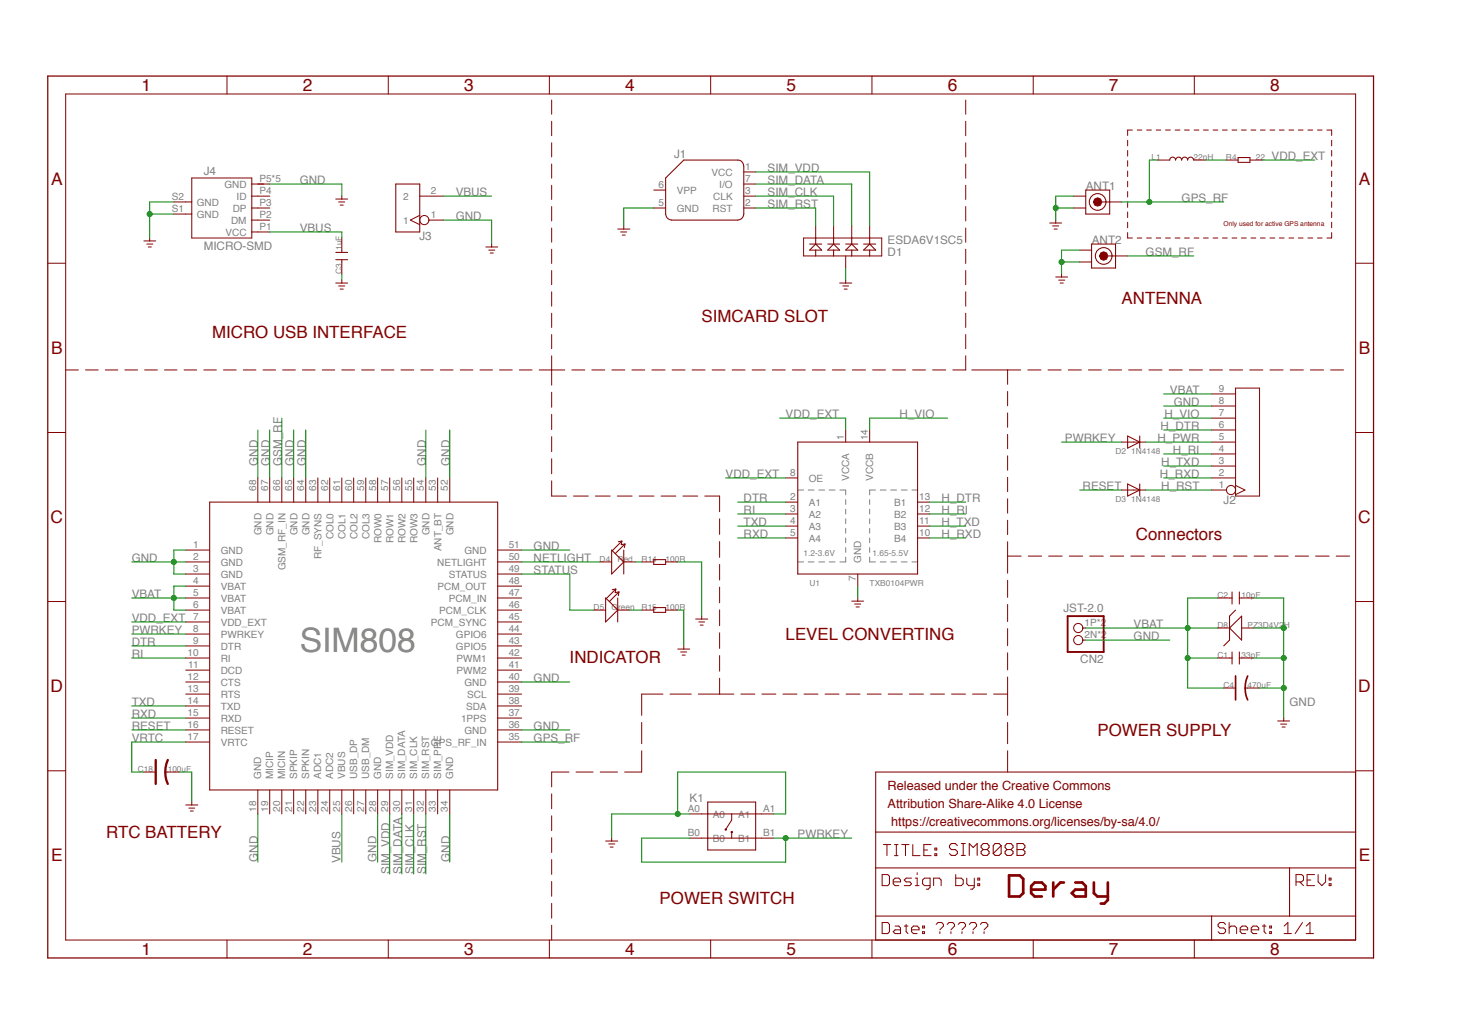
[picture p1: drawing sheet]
<svg xmlns="http://www.w3.org/2000/svg" width="297mm" height="210mm" viewBox="0 0 297 210" stroke-linecap="round" stroke-linejoin="round" font-family="sans-serif">
<g fill="none" stroke="#808080" stroke-width=".2">
<path d="M162.1 99.5h1.1M164.2 99.5h1.2M166.3 99.5h1.2M168.5 99.5h1.1M170.6 99.5h1.2v1M177.9 99.5h-1.2v1M178.8 99.5h1.2M180.9 99.5h1.2M183.1 99.5h1.2M185.3 99.5h1.1M162.1 114.1h1.1M164.2 114.1h1.2"/>
<path d="M166.3 114.1h1.2M168.5 114.1h1.1M171.8 113.2v.9h-1.2M171.8 101.5v.9M171.8 103.4v1M171.8 105.4v.9M171.8 107.3v1M171.8 109.3v.9M171.8 111.2v1M176.7 113.2v.9h1.2M176.7 101.5v.9M176.7 103.4v1"/>
<path d="M176.7 105.4v.9M176.7 107.3v1M176.7 109.3v.9M176.7 111.2v1M178.8 114.1h1.2M180.9 114.1h1.2M183.1 114.1h1.2M185.3 114.1h1.1"/>
</g>
<path d="M205 177.8h2.1l.8 .7v2.9l-.8 .7h-2.1zM214 179.2v2.9M216.1 179.2h-.7l-1.4 1.5M218.5 179.2h1.3l.8 .8v2.1h-2.1l-.8-.7 .8-.7h2.1M222.2 179.2v2.2l.7 .7h2.2M225.1 179.2v3.6l-.8 .7h-.7M209.5 180.7h2.9v-.7l-.8-.8h-1.4l-.7 .8v1.4l.7 .7h1.4" fill="none" stroke="#820000" stroke-width=".55"/>
<g fill="none" stroke="#820000" stroke-width=".2">
<path d="M112.1 20.3v2.9M112.1 24.6v3M112.1 29v2.9M112.1 33.3v2.9M112.1 37.6v2.9M132.8 38.6h2.4M151.1 34.9h2.4M151.1 39.8h2.4M151.1 37.4h2.4M196.2 20.3v2.9M196.2 24.6v3M196.2 29v2.9"/>
<path d="M196.2 33.3v2.9M196.2 37.6v2.9M229.1 28.5v1.1M229.1 30.6v1.1M229.1 32.6v1.2M229.1 34.8v1.1M229.1 36.8v1.1M229.1 38.9v1.1M230 26.4h-.9v1.1M231 26.4h1M232.9 26.4h1M234.9 26.4h.9"/>
<path d="M236.8 26.4h1M238.7 26.4h1M240.6 26.4h1M242.6 26.4h1M244.5 26.4h1M246.4 26.4h1M248.3 26.4h1M250.3 26.4h1M252.2 26.4h1M254.1 26.4h1M256 26.4h1M258 26.4h1"/>
<path d="M259.9 26.4h1M261.8 26.4h1M263.7 26.4h1M265.7 26.4h1M267.6 26.4h1M269.5 26.4h1v1.1M270.5 28.5v1.1M270.5 30.6v1.1M270.5 32.6v1.2M270.5 34.8v1.1M270.5 36.8v1.1M270.5 38.9v1.1"/>
<path d="M68.2 57.5h2.4M68.8 58.1h1.2M69.1 58.7h.6M69.4 48.3v3M69.4 52.7v3M69.4 56.9v.6M112.1 41.9v3M112.1 46.3v2.9M112.1 50.6v2.9M112.1 54.9v2.9M112.1 59.3v2.9M125.5 46.5h2.4"/>
<path d="M126.1 47.1h1.2M126.4 47.7h.6M126.7 45.9v.6M132.8 42.2h2.4M151.1 42.2h2.4M170.6 57.5h2.4M171.2 58.1h1.2M171.5 58.7h.6M171.8 56.9v.6M196.2 41.9v3M196.2 46.3v2.9M196.2 50.6v2.9"/>
<path d="M196.2 54.9v2.9M196.2 59.3v2.9M229.1 47.2v1.1h.9M229.1 41v1.1M229.1 43v1.2M229.1 45.1v1.2M231 48.3h1M232.9 48.3h1M234.9 48.3h.9M236.8 48.3h1M238.7 48.3h1M240.6 48.3h1"/>
<path d="M242.6 48.3h1M244.5 48.3h1M246.4 48.3h1M248.3 48.3h1M250.3 48.3h1M252.2 48.3h1M254.1 48.3h1M256 48.3h1M258 48.3h1M259.9 48.3h1M261.8 48.3h1M263.7 48.3h1"/>
<path d="M265.7 48.3h1M267.6 48.3h1M270.5 41v1.1M270.5 43v1.2M270.5 45.1v1.2M270.5 47.2v1.1h-1M13.3 75.1h2.6M17.4 75.1h2.5M21.4 75.1h2.5M25.4 75.1h2.6M29.4 75.1h2.6M33.4 75.1h2.6"/>
<path d="M37.4 75.1h2.6M41.4 75.1h2.6M45.4 75.1h2.6M49.4 75.1h2.6M53.4 75.1h2.6M57.4 75.1h2.6M61.4 75.1h2.6M65.5 75.1h2.5M69.4 75.1h2.6M73.5 75.1h2.5M77.5 75.1h2.5M81.5 75.1h2.5"/>
<path d="M85.5 75.1h2.5M89.5 75.1h2.5M93.5 75.1h2.6M97.5 75.1h2.5M101.5 75.1h2.6M105.5 75.1h2.6M109.5 75.1h5.2M112.1 63.6v2.9M112.1 67.9v2.9M112.1 72.3v5.9M112.1 79.7v3M116.2 75.1h2.6"/>
<path d="M120.2 75.1h2.7M124.3 75.1h2.6M128.4 75.1h2.6M132.4 75.1h2.7M136.5 75.1h2.7M140.6 75.1h2.6M144.7 75.1h2.6M148.7 75.1h2.7M152.8 75.1h2.7M156.9 75.1h2.6M161 75.1h2.6M165 75.1h2.7"/>
<path d="M169.1 75.1h2.6M173.2 75.1h2.6M177.3 75.1h2.6M181.3 75.1h2.6M185.4 75.1h2.6M189.5 75.1h2.6M196.2 72.3v2.8h-2.6M196.2 63.6v2.9M196.2 67.9v2.9M197.4 75.1h10M204.7 75.1v3M204.7 79.5v2.9"/>
<path d="M208.8 75.1h2.7M212.9 75.1h2.7M217 75.1h2.7M221.1 75.1h2.6M225.2 75.1h2.6M229.3 75.1h2.7M233.4 75.1h2.7M237.5 75.1h2.7M241.6 75.1h2.7M245.7 75.1h2.6M249.8 75.1h2.6M253.9 75.1h2.7"/>
<path d="M258 75.1h2.7M262.1 75.1h2.7M266.2 75.1h2.7M270.3 75.1h2.6M52.4 97.1v4.9M54.8 97.1v4.9M57.2 97.1v4.9M59.7 97.1v4.9M62.1 97.1v4.9M64.6 97.1v4.9M67 97.1v4.9M69.4 97.1v4.9"/>
<path d="M71.9 97.1v4.9M74.3 97.1v4.9M76.7 97.1v4.9M79.2 97.1v4.9M81.6 97.1v4.9M84 97.1v4.9M86.5 97.1v4.9M88.9 97.1v4.9M91.4 97.1v4.9M112.1 84.2v3M112.1 88.7v3M112.1 93.2v3"/>
<path d="M112.1 97.7v3h3M204.7 83.9v2.9M204.7 88.2v2.9M204.7 92.6v2.9M204.7 96.9v3M37.7 111.7h4.9M37.7 114.1h4.9M37.7 116.6h4.9M37.7 119h4.9M101.1 111.7h4.9M101.1 114.1h4.9M101.1 116.6h4.9"/>
<path d="M101.1 119h4.9M116.5 100.7h3M121 100.7h3M125.4 100.7h3M129.8 100.7h3.1M134.3 100.7h3M138.7 100.7h3M143.2 100.7h3v3.2M146.2 105.4v3.1M146.2 110v3.2M146.2 114.6v3.2M146.2 119.2v3.2"/>
<path d="M204.7 101.3v2.9M204.7 105.7v2.9M204.7 110v6.4M204.7 117.9v3.4M204.7 112.9h2.7M208.9 112.9h2.7M213 112.9h2.8M217.2 112.9h2.7M221.4 112.9h2.7M225.6 112.9h2.7M229.7 112.9h2.8M233.9 112.9h2.7"/>
<path d="M238.1 112.9h2.7M242.2 112.9h2.8M246.4 112.9h2.7M250.6 112.9h2.7M254.8 112.9h2.7M258.9 112.9h2.8M263.1 112.9h2.7M267.3 112.9h2.7M271.5 112.9h2.7M37.7 121.5h4.9M37.7 123.9h4.9M37.7 126.3h4.9"/>
<path d="M37.7 128.8h4.9M37.7 131.2h4.9M37.7 133.6h4.9M37.7 136.1h4.9M37.7 138.5h4.9M101.1 121.5h4.9M101.1 123.9h4.9M101.1 126.3h4.9M101.1 128.8h4.9M101.1 131.2h4.9M101.1 133.6h4.9M101.1 136.1h4.9"/>
<path d="M101.1 138.5h4.9M146.2 123.9v3.2M146.2 128.5v3.2M146.2 133.1v3.2M146.2 137.7v3.3M204.7 122.8v3.4M204.7 127.7v3.4M204.7 132.6v3.5M204.7 137.5v7.8M247.4 121.5h2.9M247.4 133.6h2.9M251.8 121.5h2.9"/>
<path d="M251.8 133.6h2.9M37.7 141h4.9M37.7 143.4h4.9M37.7 145.8h4.9M37.7 148.2h4.9M37.7 150.7h4.9M101.1 141h4.9M101.1 143.4h4.9M101.1 145.8h4.9M101.1 148.2h4.9M101.1 150.7h4.9M115.6 156.8h-3.5v3"/>
<path d="M117 156.8h3.5M121.9 156.8h3.5M130.4 146.7v4.3M130.4 152.5v4.3h-3.5M134.7 141h-4.3v4.3M136.1 141h4.3M141.9 141h7.2M150.5 141h2.8M154.8 141h2.8M159.1 141h2.8M163.3 141h2.9M167.6 141h2.8"/>
<path d="M171.9 141h2.8M176.2 141h2.8M180.4 141h2.9M184.8 141h2.8M189 141h2.9M193.3 141h2.8M197.6 141h2.8M201.9 141h2.8M204.7 146.7v4.3M204.7 152.5v4.3M259.6 146.4h2.4M260.1 147.1h1.3"/>
<path d="M260.4 147.7h.7M260.8 145.8v.6M52.4 160.4v4.9M54.8 160.4v4.9M57.2 160.4v4.9M59.7 160.4v4.9M62.1 160.4v4.9M64.6 160.4v4.9M67 160.4v4.9M69.4 160.4v4.9M71.9 160.4v4.9M74.3 160.4v4.9"/>
<path d="M76.7 160.4v4.9M79.2 160.4v4.9M81.6 160.4v4.9M84 160.4v4.9M86.5 160.4v4.9M88.9 160.4v4.9M91.4 160.4v4.9M112.1 161.2v3M112.1 165.7v3M112.1 170.1v3M112.1 174.6v3M112.1 179v3"/>
<path d="M140.1 165.3h17.1M140.1 170.2h17.1M148.6 165.3v1.2l-1.2 2M148.6 169v1.2M112.1 183.5v3M112.1 187.9v3"/>
</g>
<path d="M135.2 36.1l3.7-3.6h11a1.19 1.19 0 0 1 1.2 1.2v9.8a1.27 1.27 0 0 1-1.2 1.2h-13.4a1.27 1.27 0 0 1-1.3-1.2zM68.2 52.7h2.4M68.2 51.3h2.4M42.6 102h58.5v58.4h-58.5zM250.3 120.2v2.5M250.3 132.4v2.5M251.8 120.2v2.5M251.8 132.4v2.5M143.8 162.9h9.7v9.7h-9.7z" fill="none" stroke="#820000" stroke-width=".21"/>
<circle cx="147.4" cy="168.5" r=".13" fill="#820000"/>
<circle cx="147.4" cy="168.5" r=".13" fill="none" stroke="#820000" stroke-width=".2"/>
<circle cx="148.6" cy="169" r=".13" fill="#820000"/>
<g fill="none" stroke="#820000" stroke-width=".2">
<path d="M218.1 39.8h2.5M218.1 42.2h2.5M225.4 41h2.4M123 170.8h2.5M123.7 171.4h1.2M124 172h.6M124.3 170.2v.6"/>
<circle cx="148.6" cy="169" r=".13"/>
</g>
<g fill="none" stroke="#820000" stroke-width=".21">
<path d="M225.4 38.6h-4.8v4.9h4.8v-2.5"/>
<circle cx="223" cy="41" r="1.69"/>
</g>
<circle cx="223" cy="41" r=".86" fill="#820000"/>
<g fill="none" stroke="#820000" stroke-width=".2">
<path d="M213.2 45.3h2.5M213.8 45.9h1.3M214.1 46.5h.7M214.5 44.7v.6M219.3 50.8h2.5M219.3 53.2h2.5M223 41h2.4M226.6 52h2.5M130.4 114.1h2.4M135.2 114.1h2.5M130.4 123.9h2.4M135.2 123.9h2.5"/>
<path d="M137.7 131.8h2.4M138.3 132.4h1.2M138.6 133.1h.6M138.9 131.2v.6M141.3 125.7h2.5M142 126.3h1.1M142.3 127h.5M142.5 125.1v.6M29.2 156.8h2.4M33.5 156.8h3M37.7 163.5h2.5M38.4 164.1h1.1"/>
<path d="M38.7 164.7h.6M39 162.9v.6"/>
<circle cx="223" cy="41" r=".86"/>
</g>
<g fill="none" stroke="#820000" stroke-width=".21">
<path d="M225.4 38.6v2.4M226.6 49.6h-4.8v4.8h4.8v-2.4M132.8 113.7h2.4v.9h-2.4zM132.8 123.4h2.4v1h-2.4z"/>
<circle cx="224.2" cy="52" r="1.69"/>
</g>
<path d="M31.6 154.3v4.9M34.1 154.3a6.1 6.1 0 0 0 0 4.9" fill="none" stroke="#820000" stroke-width=".47"/>
<circle cx="224.2" cy="52" r=".86" fill="#820000"/>
<g fill="none" stroke="#820000" stroke-width=".2">
<path d="M13.3 19.1h262.1v171.8h-262.1zM46.1 15.4v3.7M78.9 15.4v3.7M111.6 15.4v3.7M144.4 15.4v3.7M177.1 15.4v3.7M209.9 15.4v3.7M242.6 15.4v3.7M39 36.1h12.1v12.2h-12.1zM51.1 39.8h3.7M51.1 37.4h3.7M69.4 39.8v.6"/>
<path d="M85.3 39.8h4.8M235.2 32.5h2.4M242.5 32.5h2.4M249.1 32.5h2.4M253.9 32.5h2.5M9.7 53.5h3.6M29.2 48.9h2.4M29.8 49.6h1.2M30.1 50.2h.6M30.4 48.3v.6M35.3 41h3.7M35.3 43.5h3.7"/>
<path d="M51.1 44.7h3.7M51.1 47.1h3.7M51.1 42.2h3.7M68.2 40.4h2.4M68.8 41h1.2M69.1 41.7h.6M85.3 43.7l-1.9 1 1.9 .9M87.2 44.7h2.9M98.7 50.2h2.4M99.3 50.8h1.2M99.6 51.4h.6M99.9 49.6v.6"/>
<path d="M163.2 48.3h15.9v3.7h-15.9zM165.7 45.9v2.4M169.3 45.9v2.4M171.8 52v2.4M173 45.9v2.4M176.7 45.9v2.4M214.5 56.3h2.4M215.1 56.9h1.2M215.4 57.5h.6M215.7 55.7v.6M224.2 52h2.4M275.4 53.5h3.6"/>
<path d="M251 78.8h4.9v21.9h-4.9zM9.7 87.8h3.6M159.6 97.1h2.5M171.8 87.3v2.5M176.7 87.3v2.5M227.8 99.5h4.9M227.8 89.8h4.9M246.1 99.5h3M246.1 97.1h4.9M246.1 94.7h4.9M246.1 92.2h4.9M246.1 89.8h4.9"/>
<path d="M246.1 87.3h4.9M246.1 84.9h4.9M246.1 82.5h4.9M246.1 80h4.9M251 98.6l1.9 .9-1.9 1M275.4 87.8h3.6M121.8 114.1h2.5M126.7 114.1h2.4M159.6 102h2.5M159.6 104.4h2.5M159.6 106.8h2.5M159.6 109.3h2.5"/>
<path d="M174.3 116.6v2.4M186.4 102h2.5M186.4 104.4h2.5M186.4 106.8h2.5M186.4 109.3h2.5M9.7 122.2h3.6M120.6 123.9h2.4M125.5 123.9h2.4M173 122.1h2.4M173.6 122.7h1.2M173.9 123.3h.7M174.3 121.5v.6"/>
<path d="M220 127.5h.6M220 130h.6M247.4 127.5h2.4M248.6 139.7h2.4M252.2 127.5h2.5M252.8 139.7h3.1M275.4 122.2h3.6M9.7 156.5h3.6M275.4 156.5h3.6M179.2 177.6h1.2l.3 .4v1.5l-.3 .4h-1.2zM179.5 171.5h1.4M180.2 171.5v2.3"/>
<path d="M181.5 179.1h1.4v-.4l-.3-.4h-.8l-.3 .4v.8l.3 .4h.8M181.7 171.5h.7M181.7 173.8h.7M182.1 171.5v2.3M183.2 171.5h1.5M183.9 171.5v2.3M185.2 178.3h-1.1l-.4 .4 .4 .4h.7l.4 .4-.4 .4h-1.1M185.4 171.5v2.3h1.5M185.9 179.9h.8M185.9 178.3h.4v1.6M186.3 177.2v.4M187.7 172.6h.7"/>
<path d="M188.9 179.9h-1.1l-.4-.4v-.8l.4-.4h1.1v1.9l-.3 .4h-.4M189.2 171.5h-1.5v2.3h1.5M189.7 179.9v-1.6h1.1l.4 .4v1.2M189.9 173.4h.4v.4h-.4zM189.9 172.3h.4v.3h-.4zM194.2 177.6v2.3h1.1l.4-.4v-.8l-.4-.4h-1.1M196.4 178.3v1.2l.4 .4h1.1M197.9 178.3v1.9l-.4 .4h-.3M198.6 179.5h.4v.4h-.4zM198.6 178.3h.4v.4h-.4zM263.3 179.1h1.1l.4-.4v-.7l-.4-.4h-1.1v2.3M264 179.1l.8 .8"/>
<path d="M265.5 178.7h.8M267 177.6h-1.5v2.3h1.5M267.8 177.6v1.5l.7 .8 .8-.8v-1.5M270 179.5h.4v.4h-.4zM270 178.3h.4v.4h-.4zM46.1 190.9v3.7M78.9 190.9v3.7M111.6 190.9v3.7M144.4 190.9v3.7M177.1 190.9v3.7M179.2 187.4h1.2l.3 .3v1.5l-.3 .4h-1.2zM181.8 188.1h.8l.3 .4v1.1h-1.1l-.3-.4 .3-.4h1.1"/>
<path d="M183.7 188.1h.8M184.1 187.7v1.5l.4 .4M185.2 188.8h1.5v-.3l-.4-.4h-.7l-.4 .4v.7l.4 .4h.7M187.4 189.2h.4v.4h-.4zM187.4 188.1h.4v.4h-.4zM190.2 187.7l.4-.3h.7l.4 .3v.4l-.8 .7M190.9 189.2v.4M192.4 187.7l.4-.3h.8l.3 .3v.4l-.7 .7M193.2 189.2v.4M194.7 187.7l.3-.3h.8l.3 .3v.4l-.7 .7M195.4 189.2v.4M196.9 187.7l.4-.3h.7l.4 .3v.4l-.7 .7"/>
<path d="M197.7 189.2v.4M199.1 187.7l.4-.3h.8l.4 .3v.4l-.8 .7M199.9 189.2v.4M209.9 190.9v3.7M242.6 190.9v3.7M249 187.7l-.4-.3h-.8l-.4 .3v.4l.4 .4h.8l.4 .3v.4l-.4 .4h-.8l-.4-.4M249.7 188.5l.4-.4h.7l.4 .4v1.1M249.7 187.4v2.2M251.9 188.8h1.6v-.3l-.4-.4h-.8l-.4 .4v.7l.4 .4h.8M254.2 188.8h1.5v-.3l-.4-.4h-.7l-.4 .4v.7l.4 .4h.7M256.4 188.1h.8M256.8 187.7v1.5l.4 .4"/>
<path d="M257.9 189.2h.4v.4h-.4zM257.9 188.1h.4v.4h-.4zM260.9 189.6h1.5M260.9 188.1l.7-.7v2.2M264.6 187.4l-1.5 2.2M265.4 189.6h1.4M265.4 188.1l.7-.7v2.2"/>
<circle cx="86.2" cy="44.7" r=".93"/>
<circle cx="224.2" cy="52" r=".86"/>
<circle cx="250.1" cy="99.5" r=".93"/>
<circle cx="219" cy="127.5" r=".93"/>
<circle cx="219" cy="130" r=".93"/>
</g>
<g fill="none" stroke="#820000" stroke-width=".21">
<path d="M80.4 37.4h4.9v9.7h-4.9zM237.6 32.5a.59 .59 0 0 1 .6-.6 .59 .59 0 0 1 .6 .6 .61 .61 0 0 1 .6-.6 .61 .61 0 0 1 .6 .6 .61 .61 0 0 1 .7-.6 .61 .61 0 0 1 .6 .6 .61 .61 0 0 1 .6-.6 .61 .61 0 0 1 .6 .6M251.5 32h2.4v1h-2.4zM164.5 49.6h2.4M165.7 49.6l1.2 1.2h-2.4zM165.7 48.3v1.3M165.7 50.8v1.2M168.2 49.6h2.4M169.3 49.6l1.3 1.2h-2.4zM169.3 48.3v1.3M169.3 50.8v1.2M171.8 49.6h2.5"/>
<path d="M171.8 50.8l1.2-1.2 1.3 1.2zM173 48.3v1.3M173 50.8v1.2M175.4 49.6h2.5M175.4 50.8l1.3-1.2 1.2 1.2zM176.7 48.3v1.3M176.7 50.8v1.2M226.6 49.6v2.4M162.1 89.8h24.3v26.8h-24.3zM229.1 98.3l2.4 1.2-2.4 1.2zM229.1 88.6l2.4 1.2-2.4 1.2zM231.5 88.6v2.4"/>
<path d="M231.5 98.3v2.4M124.3 111.7l2.4 2.4-2.4 2.5zM125.1 119.6l-1.9 2M125.1 119.6l-.7 .2M125.1 119.6l-.1 .8 .7-.2M126.3 109.9l-1.9 1.9M126.3 109.9l-.7 .1M126.3 109.9l-.1 .7 .8-.1M126.7 111.7v4.9M127 110.5l-2 1.9M127 110.5l-.2 .7M123.2 121.6l-.2-.1v4.8l2.5-2.4-1.7-1.7"/>
<path d="M123.2 121.6l.6 .6M125.5 121.5v4.8M125.7 120.2l-1.9 2M125.7 120.2l-.1 .8M249.8 127.5l2.4-2.4v4.9zM251 123.9l-1.2 1.2v4.9l-1.2 1.2M177.9 156.8h97.5v34.1h-97.5zM177.9 176.3h97.5M177.9 169h97.5M194.5 171.7l-.4-.4h-.8l-.4 .4v.4l.4 .4h.8l.4 .4v.5l-.4 .3h-.8l-.4-.3M195.3 171.3h.8M195.3 173.7h.8"/>
<path d="M195.7 171.3v2.4M196.9 173.7v-2.4l.8 .8 .8-.8v2.4M199.7 172.5l-.4-.4v-.4l.4-.4h.8l.4 .4v.4l-.4 .4M199.7 172.5h.8M199.7 172.5l-.4 .4v.5l.4 .3h.8l.4-.3v-.5l-.4-.4M203.4 171.7l-.4-.4h-.8l-.4 .4v1.7M203.4 171.7v1.7l-.4 .3h-.8l-.4-.3M203.4 171.7l-1.6 1.7M204.6 172.5l-.4-.4v-.4l.4-.4h.8l.4 .4v.4l-.4 .4M204.6 172.5h.8M204.6 172.5l-.4 .4v.5l.4 .3h.8l.4-.3v-.5l-.4-.4M206.6 171.3h1.2l.4 .4v.4l-.4 .4 .4 .4v.5l-.4 .3h-1.2z"/>
<path d="M206.6 172.5h1.2M262 176.3v9.8M177.9 186.1h97.5M246.1 186.1v4.8"/>
</g>
<path d="M251 137.3v4.9M253.5 137.3a6.1 6.1 0 0 0 0 4.9" fill="none" stroke="#820000" stroke-width=".34"/>
<path d="M216.9 125.1h7.3v7.3h-7.3z" fill="none" stroke="#820000" stroke-width=".38"/>
<path d="M9.7 15.4h269.3v179.2h-269.3z" fill="none" stroke="#820000" stroke-width=".25"/>
<path d="M220.6 127.5h20.7M241.3 133.6h6.1M247.4 121.5h-6.1v18.2h7.3" fill="none" stroke="#008100" stroke-width=".2"/>
<circle cx="241.3" cy="133.6" r=".51" fill="#008100"/>
<circle cx="241.3" cy="133.6" r=".51" fill="none" stroke="#008100" stroke-width=".2"/>
<circle cx="241.3" cy="127.5" r=".51" fill="#008100"/>
<g fill="none" stroke="#008100" stroke-width=".2">
<path d="M35.3 119h2.4M26.8 121.5h10.9M35.3 121.5v2.4h2.4M241.3 127.5h6.1"/>
<circle cx="241.3" cy="127.5" r=".51"/>
</g>
<circle cx="35.3" cy="121.4" r=".51" fill="#008100"/>
<g fill="none" stroke="#008100" stroke-width=".2">
<path d="M236.4 80h9.7M35.3 119v2.5M220.6 130h17M254.7 133.6h6.1M254.7 121.5h6.1v24.3M255.9 139.7h4.9"/>
<circle cx="35.3" cy="121.5" r=".51"/>
</g>
<circle cx="260.8" cy="133.6" r=".51" fill="#008100"/>
<circle cx="260.8" cy="133.6" r=".51" fill="none" stroke="#008100" stroke-width=".2"/>
<circle cx="260.8" cy="139.7" r=".51" fill="#008100"/>
<g fill="none" stroke="#008100" stroke-width=".2">
<path d="M254.7 127.5h6.1"/>
<circle cx="260.8" cy="139.7" r=".51"/>
</g>
<circle cx="260.8" cy="127.5" r=".51" fill="#008100"/>
<g fill="none" stroke="#008100" stroke-width=".2">
<path d="M54.8 37.4h14.6v2.4M69.4 55.7v1.2M35.3 114.1h2.4M37.7 111.7h-2.4v4.9h2.4M76.7 165.3v9.8"/>
<circle cx="260.8" cy="127.5" r=".51"/>
</g>
<circle cx="35.3" cy="114.1" r=".51" fill="#008100"/>
<g fill="none" stroke="#008100" stroke-width=".2">
<path d="M26.8 114.1h8.5M137.7 165.3v-8.5h21.9v8.5h-2.4M140.1 165.3h-15.8v4.9"/>
<circle cx="35.3" cy="114.1" r=".51"/>
</g>
<circle cx="137.7" cy="165.3" r=".51" fill="#008100"/>
<g fill="none" stroke="#008100" stroke-width=".2">
<path d="M218.1 39.8h-3.6v4.9M214.5 42.2h3.6"/>
<circle cx="137.7" cy="165.3" r=".51"/>
</g>
<circle cx="214.5" cy="42.2" r=".51" fill="#008100"/>
<g fill="none" stroke="#008100" stroke-width=".2">
<path d="M219.3 53.2h-3.6v2.5M36.5 156.8h2.5v6.1"/>
<circle cx="214.5" cy="42.2" r=".51"/>
</g>
<circle cx="215.6" cy="53.2" r=".51" fill="#008100"/>
<g fill="none" stroke="#008100" stroke-width=".2">
<path d="M30.4 43.5h4.9M35.3 41h-4.9v7.3M90.1 44.7h9.8v4.9M132.8 42.2h-6.1v3.7M171.8 54.4v2.5M219.3 50.8h-3.6v2.4M52.4 87.3v9.8M54.8 87.3v9.8M59.7 87.3v9.8M62.1 87.3v9.8M86.5 87.3v9.8M91.4 87.3v9.8"/>
<path d="M236.4 82.5h9.7M106 111.7h9.7M137.7 114.1h4.8v11M106 138.5h9.7M137.7 123.9h1.2v7.3M106 148.2h9.7M52.4 165.3v9.8M91.4 165.3v9.8"/>
<circle cx="215.7" cy="53.2" r=".51"/>
</g>
<circle cx="30.4" cy="43.5" r=".51" fill="#008100"/>
<g fill="none" stroke="#008100" stroke-width=".2">
<path d="M90.1 39.8h9.8M153.5 39.8h15.8v6.1M153.5 34.9h23.2v11M153.5 37.4h19.5v8.5M54.8 47.1h14.6v1.2M153.5 42.2h12.2v3.7M174.3 119v2.5M26.8 128.8h10.9M69.4 165.3v9.8M79.2 165.3v12.2M81.6 165.3v12.2M84 165.3v12.2"/>
<path d="M86.5 165.3v12.2M140.1 170.2h-9.7v4.9h29.2v-4.9M157.2 170.2h15.8"/>
<circle cx="30.4" cy="43.5" r=".51"/>
</g>
<circle cx="159.6" cy="170.2" r=".51" fill="#008100"/>
<g fill="none" stroke="#008100" stroke-width=".2">
<path d="M235.2 32.5h-1.7v8.5M227.8 41h20.8M215.7 89.8h12.1M106 150.7h9.7"/>
<circle cx="159.6" cy="170.2" r=".51"/>
</g>
<circle cx="233.5" cy="41" r=".51" fill="#008100"/>
<g fill="none" stroke="#008100" stroke-width=".2">
<path d="M244.9 32.5h4.2M256.4 32.5h10.7M229.1 52h13.4M57.2 84.9v12.2M147.4 97.1h12.2M158.4 84.9h13.4v2.4M192.5 84.9h-15.8v2.4M219.3 99.5h8.5M232.7 99.5h13.4M232.7 89.8h13.4M236.4 84.9h9.7M236.4 97.1h9.7"/>
<path d="M236.4 94.7h9.7M236.4 87.3h9.7M236.4 92.2h9.7M106 114.1h15.8M106 116.6h9.7v7.3h4.9M129.1 114.1h1.3M149.9 106.8h9.7M149.9 109.3h9.7M149.9 104.4h9.7M149.9 102h9.7M188.9 106.8h7.3M188.9 109.3h7.3"/>
<path d="M188.9 104.4h7.3M188.9 102h7.3M26.8 126.3h10.9M26.8 133.6h10.9M26.8 131.2h10.9M127.9 123.9h2.5M26.8 143.4h10.9M26.8 145.8h10.9M26.8 148.2h10.9M37.7 150.7h-10.9v6.1h2.4"/>
<circle cx="233.5" cy="41" r=".51"/>
</g>
<text font-size="6.9" fill="#808080" x="60.9" y="132.4">SIM808</text>
<g font-size="3.5" fill="#820000">
<text x="28.8" y="18.5">1</text>
<text x="61.5" y="18.5">2</text>
<text x="94.3" y="18.5">3</text>
<text x="127" y="18.5">4</text>
<text x="159.8" y="18.5">5</text>
<text x="192.5" y="18.5">6</text>
<text x="225.3" y="18.5">7</text>
<text x="258" y="18.5">8</text>
<text x="10.4" y="37.5">A</text>
<text x="276.1" y="37.5">A</text>
<text x="10.4" y="71.9">B</text>
<text x="276.1" y="71.9">B</text>
<text x="10.3" y="106.2">C</text>
<text x="275.9" y="106.2">C</text>
<text x="10.3" y="140.6">D</text>
<text x="275.9" y="140.6">D</text>
<text x="10.4" y="175">E</text>
<text x="276.1" y="175">E</text>
<text x="28.8" y="194">1</text>
<text x="61.5" y="194">2</text>
<text x="94.3" y="194">3</text>
<text x="127" y="194">4</text>
<text x="159.8" y="194">5</text>
<text x="192.5" y="194">6</text>
<text x="225.3" y="194">7</text>
<text x="258" y="194">8</text>
</g>
<g font-size="3.4" fill="#820000">
<text x="142.5" y="65.4">SIMCARD SLOT</text>
<text x="227.8" y="61.7">ANTENNA</text>
<text x="43.1" y="68.6">MICRO USB INTERFACE</text>
<text x="230.8" y="109.8">Connectors</text>
<text x="159.6" y="130">LEVEL CONVERTING</text>
<text x="115.7" y="134.6">INDICATOR</text>
<text x="223" y="149.5">POWER SUPPLY</text>
<text x="21.6" y="170.2">RTC BATTERY</text>
<text x="134" y="183.6">POWER SWITCH</text>
</g>
<g font-size="2.6" fill="#820000">
<text x="180.3" y="160.4">Released under the Creative Commons</text>
<text x="180.3" y="164.1">Attribution Share-Alike 4.0 License</text>
<text x="181" y="167.8">https://creativecommons.org/licenses/by-sa/4.0/</text>
</g>
<g font-size="2.4" fill="#808080">
<text x="41.4" y="35.5">J4</text>
<text x="136.9" y="32">J1</text>
<text x="155.9" y="34.9">SIM_VDD</text>
<text x="258.3" y="32.5">VDD_EXT</text>
<text x="60.9" y="37.4">GND</text>
<text x="92.6" y="39.8">VBUS</text>
<text x="155.9" y="37.4">SIM_DATA</text>
<text x="155.9" y="39.8">SIM_CLK</text>
<text x="220.6" y="38.6">ANT1</text>
<text x="240" y="41">GPS_RF</text>
<text x="60.9" y="47.1">VBUS</text>
<text x="92.6" y="44.7">GND</text>
<text x="155.9" y="42.2">SIM_RST</text>
<text x="41.4" y="50.8">MICRO-SMD</text>
<text x="85.2" y="48.8">J3</text>
<text x="180.3" y="49.6">ESDA6V1SC5</text>
<text x="180.3" y="52">D1</text>
<text x="221.8" y="49.6">ANT2</text>
<text x="232.7" y="52">GSM_RF</text>
<text x="237.7" y="80">VBAT</text>
<text x="238.4" y="82.5">GND</text>
<text x="159.6" y="84.9">VDD_EXT</text>
<text x="182.8" y="84.9">H_VIO</text>
<text x="216.3" y="89.8">PWRKEY</text>
<text x="235.1" y="89.8">H_PWR</text>
<text x="235.8" y="87.3">H_DTR</text>
<text x="236.6" y="84.9">H_VIO</text>
<text x="52.4" y="94.6" transform="rotate(-90 52.4 94.6)">GND</text>
<text x="54.8" y="94.6" transform="rotate(-90 54.8 94.6)">GND</text>
<text x="57.2" y="94.6" transform="rotate(-90 57.2 94.6)">GSM_RF</text>
<text x="59.7" y="94.6" transform="rotate(-90 59.7 94.6)">GND</text>
<text x="62.1" y="94.6" transform="rotate(-90 62.1 94.6)">GND</text>
<text x="86.5" y="94.6" transform="rotate(-90 86.5 94.6)">GND</text>
<text x="91.4" y="94.6" transform="rotate(-90 91.4 94.6)">GND</text>
<text x="235.9" y="94.6">H_TXD</text>
<text x="238.3" y="92.2">H_RI</text>
<text x="147.4" y="97.1">VDD_EXT</text>
<text x="151.1" y="101.9">DTR</text>
<text x="191.3" y="101.9">H_DTR</text>
<text x="219.9" y="99.5">RESET</text>
<text x="235.6" y="97.1">H_RXD</text>
<text x="235.9" y="99.5">H_RST</text>
<text x="151.1" y="106.8">TXD</text>
<text x="151.1" y="104.4">RI</text>
<text x="191.3" y="106.8">H_TXD</text>
<text x="191.3" y="104.4">H_RI</text>
<text x="248.6" y="102.4">J2</text>
<text x="108.4" y="111.7">GND</text>
<text x="151.1" y="109.3">RXD</text>
<text x="191.3" y="109.3">H_RXD</text>
<text x="26.8" y="114.1">GND</text>
<text x="108.4" y="114.1">NETLIGHT</text>
<text x="108.4" y="116.6">STATUS</text>
<text x="26.8" y="121.4">VBAT</text>
<text x="216" y="124.4">JST-2.0</text>
<text x="26.8" y="131.2">DTR</text>
<text x="26.8" y="128.8">PWRKEY</text>
<text x="26.8" y="126.3">VDD_EXT</text>
<text x="230.3" y="127.5">VBAT</text>
<text x="230.3" y="130">GND</text>
<text x="26.8" y="133.6">RI</text>
<text x="219.5" y="134.7">CN2</text>
<text x="26.8" y="143.4">TXD</text>
<text x="108.4" y="138.5">GND</text>
<text x="262" y="143.4">GND</text>
<text x="26.8" y="145.8">RXD</text>
<text x="26.8" y="148.3">RESET</text>
<text x="108.4" y="148.3">GND</text>
<text x="26.8" y="150.7">VRTC</text>
<text x="108.4" y="150.7">GPS_RF</text>
<text x="140.1" y="162.9">K1</text>
<text x="162" y="170.2">PWRKEY</text>
<text x="52.4" y="175.1" transform="rotate(-90 52.4 175.1)">GND</text>
<text x="69.2" y="175.3" transform="rotate(-90 69.2 175.3)">VBUS</text>
<text x="76.5" y="175.1" transform="rotate(-90 76.5 175.1)">GND</text>
<text x="79.2" y="177.5" transform="rotate(-90 79.2 177.5)">SIM_VDD</text>
<text x="81.6" y="177.5" transform="rotate(-90 81.6 177.5)">SIM_DATA</text>
<text x="84" y="177.5" transform="rotate(-90 84 177.5)">SIM_CLK</text>
<text x="86.5" y="177.5" transform="rotate(-90 86.5 177.5)">SIM_RST</text>
<text x="91.4" y="175.1" transform="rotate(-90 91.4 175.1)">GND</text>
</g>
<g font-size="2" fill="#808080">
<text x="144.6" y="35.7">VCC</text>
<text x="151.4" y="34.6">1</text>
<text x="34.9" y="40.7">S2</text>
<text x="40" y="41.8">GND</text>
<text x="45.6" y="38.1">GND</text>
<text x="48.1" y="40.6">ID</text>
<text x="52.7" y="41.9">P3</text>
<text x="52.7" y="39.5">P4</text>
<text x="52.7" y="37">P5*5</text>
<text x="81.9" y="40.6">2</text>
<text x="87.5" y="39.5">2</text>
<text x="133.7" y="41.9">5</text>
<text x="133.7" y="38.2">6</text>
<text x="137.5" y="39.3">VPP</text>
<text x="144.9" y="40.6">CLK</text>
<text x="146.1" y="38.1">I/O</text>
<text x="151.4" y="41.9">2</text>
<text x="151.4" y="39.5">3</text>
<text x="151.4" y="37">7</text>
<text x="34.9" y="43.1">S1</text>
<text x="40" y="44.2">GND</text>
<text x="45.8" y="47.9">VCC</text>
<text x="46.9" y="45.4">DM</text>
<text x="47.3" y="43">DP</text>
<text x="52.7" y="46.8">P1</text>
<text x="52.7" y="44.3">P2</text>
<text x="81.9" y="45.4">1</text>
<text x="87.5" y="44.3">1</text>
<text x="137.5" y="43">GND</text>
<text x="144.8" y="43">RST</text>
<text x="247.6" y="82.1">8</text>
<text x="247.6" y="79.7">9</text>
<text x="171.4" y="89.4" transform="rotate(-90 171.4 89.4)">1</text>
<text x="176.3" y="89.4" transform="rotate(-90 176.3 89.4)">14</text>
<text x="247.6" y="89.4">5</text>
<text x="247.6" y="87">6</text>
<text x="247.6" y="84.5">7</text>
<text x="247.6" y="94.3">3</text>
<text x="247.6" y="91.9">4</text>
<text x="52" y="99.7" transform="rotate(-90 52 99.7)">68</text>
<text x="54.4" y="99.7" transform="rotate(-90 54.4 99.7)">67</text>
<text x="56.9" y="99.7" transform="rotate(-90 56.9 99.7)">66</text>
<text x="59.3" y="99.7" transform="rotate(-90 59.3 99.7)">65</text>
<text x="61.8" y="99.7" transform="rotate(-90 61.8 99.7)">64</text>
<text x="64.2" y="99.7" transform="rotate(-90 64.2 99.7)">63</text>
<text x="66.6" y="99.7" transform="rotate(-90 66.6 99.7)">62</text>
<text x="69.1" y="99.7" transform="rotate(-90 69.1 99.7)">61</text>
<text x="71.5" y="99.7" transform="rotate(-90 71.5 99.7)">60</text>
<text x="73.9" y="99.7" transform="rotate(-90 73.9 99.7)">59</text>
<text x="76.4" y="99.7" transform="rotate(-90 76.4 99.7)">58</text>
<text x="78.8" y="99.7" transform="rotate(-90 78.8 99.7)">57</text>
<text x="81.3" y="99.7" transform="rotate(-90 81.3 99.7)">56</text>
<text x="83.7" y="99.7" transform="rotate(-90 83.7 99.7)">55</text>
<text x="86.1" y="99.7" transform="rotate(-90 86.1 99.7)">54</text>
<text x="88.6" y="99.7" transform="rotate(-90 88.6 99.7)">53</text>
<text x="91" y="99.7" transform="rotate(-90 91 99.7)">52</text>
<text x="160.6" y="101.6">2</text>
<text x="160.6" y="96.7">8</text>
<text x="164.3" y="97.8">OE</text>
<text x="172.5" y="97.6" transform="rotate(-90 172.5 97.6)">VCCA</text>
<text x="177.4" y="97.6" transform="rotate(-90 177.4 97.6)">VCCB</text>
<text x="186.8" y="101.6">13</text>
<text x="247.6" y="99.2">1</text>
<text x="247.6" y="96.7">2</text>
<text x="160.6" y="104">3</text>
<text x="160.6" y="106.5">4</text>
<text x="164.3" y="102.7">A1</text>
<text x="164.3" y="105.1">A2</text>
<text x="164.3" y="107.6">A3</text>
<text x="181.7" y="102.7">B1</text>
<text x="181.7" y="105.1">B2</text>
<text x="181.7" y="107.6">B3</text>
<text x="186.8" y="104">12</text>
<text x="186.8" y="106.5">11</text>
<text x="39.2" y="111.4">1</text>
<text x="39.2" y="113.8">2</text>
<text x="44.8" y="112.4">GND</text>
<text x="53.1" y="108.7" transform="rotate(-90 53.1 108.7)">GND</text>
<text x="55.5" y="108.7" transform="rotate(-90 55.5 108.7)">GND</text>
<text x="60.4" y="108.7" transform="rotate(-90 60.4 108.7)">GND</text>
<text x="62.9" y="108.7" transform="rotate(-90 62.9 108.7)">GND</text>
<text x="65.3" y="113.5" transform="rotate(-90 65.3 113.5)">RF_SYNS</text>
<text x="67.7" y="109.5" transform="rotate(-90 67.7 109.5)">COL0</text>
<text x="70.2" y="109.5" transform="rotate(-90 70.2 109.5)">COL1</text>
<text x="72.6" y="109.5" transform="rotate(-90 72.6 109.5)">COL2</text>
<text x="75" y="109.5" transform="rotate(-90 75 109.5)">COL3</text>
<text x="77.5" y="110.3" transform="rotate(-90 77.5 110.3)">ROW0</text>
<text x="79.9" y="110.3" transform="rotate(-90 79.9 110.3)">ROW1</text>
<text x="82.4" y="110.3" transform="rotate(-90 82.4 110.3)">ROW2</text>
<text x="84.8" y="110.3" transform="rotate(-90 84.8 110.3)">ROW3</text>
<text x="87.2" y="108.7" transform="rotate(-90 87.2 108.7)">GND</text>
<text x="89.7" y="112" transform="rotate(-90 89.7 112)">ANT_BT</text>
<text x="92.1" y="108.7" transform="rotate(-90 92.1 108.7)">GND</text>
<text x="94.3" y="112.4">GND</text>
<text x="103.3" y="113.8">50</text>
<text x="103.3" y="111.4">51</text>
<text x="160.6" y="108.9">5</text>
<text x="164.3" y="110">A4</text>
<text x="181.7" y="110">B4</text>
<text x="186.8" y="108.9">10</text>
<text x="39.2" y="116.2">3</text>
<text x="39.2" y="118.7">4</text>
<text x="44.8" y="114.9">GND</text>
<text x="44.8" y="117.3">GND</text>
<text x="44.8" y="119.7">VBAT</text>
<text x="58" y="115.8" transform="rotate(-90 58 115.8)">GSM_RF_IN</text>
<text x="88.8" y="114.9">NETLIGHT</text>
<text x="88.9" y="119.8">PCM_OUT</text>
<text x="91.2" y="117.3">STATUS</text>
<text x="103.3" y="118.7">48</text>
<text x="103.3" y="116.2">49</text>
<text x="173.9" y="118.1" transform="rotate(-90 173.9 118.1)">7</text>
<text x="175" y="114.3" transform="rotate(-90 175 114.3)">GND</text>
<text x="39.2" y="121.1">5</text>
<text x="39.2" y="123.5">6</text>
<text x="39.2" y="126">7</text>
<text x="44.8" y="122.2">VBAT</text>
<text x="44.8" y="124.6">VBAT</text>
<text x="89.2" y="124.6">PCM_CLK</text>
<text x="91.2" y="122.2">PCM_IN</text>
<text x="103.3" y="126">45</text>
<text x="103.3" y="123.5">46</text>
<text x="103.3" y="121.1">47</text>
<text x="39.2" y="128.4">8</text>
<text x="39.2" y="130.9">9</text>
<text x="44.8" y="127.1">VDD_EXT</text>
<text x="44.8" y="129.5">PWRKEY</text>
<text x="44.8" y="131.9">DTR</text>
<text x="87.6" y="127.1">PCM_SYNC</text>
<text x="92.6" y="131.9">GPIO5</text>
<text x="92.6" y="129.5">GPIO6</text>
<text x="103.3" y="130.9">43</text>
<text x="103.3" y="128.4">44</text>
<text x="220.3" y="129.6">2N*2</text>
<text x="220.3" y="127.2">1P*2</text>
<text x="38.1" y="133.3">10</text>
<text x="38.2" y="135.7">11</text>
<text x="44.8" y="134.4">RI</text>
<text x="44.8" y="136.8">DCD</text>
<text x="92.8" y="136.8">PWM2</text>
<text x="92.8" y="134.4">PWM1</text>
<text x="103.3" y="135.7">41</text>
<text x="103.3" y="133.3">42</text>
<text x="38.1" y="138.2">12</text>
<text x="38.1" y="140.6">13</text>
<text x="38.1" y="143">14</text>
<text x="44.8" y="139.2">CTS</text>
<text x="44.8" y="141.7">RTS</text>
<text x="94.3" y="139.3">GND</text>
<text x="94.9" y="141.7">SCL</text>
<text x="103.3" y="143">38</text>
<text x="103.3" y="140.6">39</text>
<text x="103.3" y="138.2">40</text>
<text x="38.1" y="145.5">15</text>
<text x="38.1" y="147.9">16</text>
<text x="44.8" y="144.1">TXD</text>
<text x="44.8" y="146.5">RXD</text>
<text x="44.8" y="149">RESET</text>
<text x="93.7" y="146.6">1PPS</text>
<text x="94.3" y="149">GND</text>
<text x="94.7" y="144.1">SDA</text>
<text x="103.3" y="147.9">36</text>
<text x="103.3" y="145.5">37</text>
<text x="38.1" y="150.4">17</text>
<text x="44.8" y="151.4">VRTC</text>
<text x="87.6" y="151.4">GPS_RF_IN</text>
<text x="103.3" y="150.4">35</text>
<text x="53.1" y="158.2" transform="rotate(-90 53.1 158.2)">GND</text>
<text x="55.5" y="158.2" transform="rotate(-90 55.5 158.2)">MICIP</text>
<text x="58" y="158.2" transform="rotate(-90 58 158.2)">MICIN</text>
<text x="60.4" y="158.2" transform="rotate(-90 60.4 158.2)">SPKIP</text>
<text x="62.8" y="158.2" transform="rotate(-90 62.8 158.2)">SPKIN</text>
<text x="65.3" y="158.2" transform="rotate(-90 65.3 158.2)">ADC1</text>
<text x="67.7" y="158.2" transform="rotate(-90 67.7 158.2)">ADC2</text>
<text x="70.1" y="158.2" transform="rotate(-90 70.1 158.2)">VBUS</text>
<text x="72.6" y="158.2" transform="rotate(-90 72.6 158.2)">USB_DP</text>
<text x="75" y="158.2" transform="rotate(-90 75 158.2)">USB_DM</text>
<text x="77.5" y="158.2" transform="rotate(-90 77.5 158.2)">GND</text>
<text x="79.9" y="158.2" transform="rotate(-90 79.9 158.2)">SIM_VDD</text>
<text x="82.3" y="158.2" transform="rotate(-90 82.3 158.2)">SIM_DATA</text>
<text x="84.8" y="158.2" transform="rotate(-90 84.8 158.2)">SIM_CLK</text>
<text x="87.2" y="158.2" transform="rotate(-90 87.2 158.2)">SIM_RST</text>
<text x="89.6" y="158.2" transform="rotate(-90 89.6 158.2)">SIM_PRE</text>
<text x="92.1" y="158.2" transform="rotate(-90 92.1 158.2)">GND</text>
<text x="52" y="164.9" transform="rotate(-90 52 164.9)">18</text>
<text x="54.4" y="164.9" transform="rotate(-90 54.4 164.9)">19</text>
<text x="56.9" y="164.9" transform="rotate(-90 56.9 164.9)">20</text>
<text x="59.3" y="164.9" transform="rotate(-90 59.3 164.9)">21</text>
<text x="61.8" y="164.9" transform="rotate(-90 61.8 164.9)">22</text>
<text x="64.2" y="164.9" transform="rotate(-90 64.2 164.9)">23</text>
<text x="66.6" y="164.9" transform="rotate(-90 66.6 164.9)">24</text>
<text x="69.1" y="164.9" transform="rotate(-90 69.1 164.9)">25</text>
<text x="71.5" y="164.9" transform="rotate(-90 71.5 164.9)">26</text>
<text x="73.9" y="164.9" transform="rotate(-90 73.9 164.9)">27</text>
<text x="76.4" y="164.9" transform="rotate(-90 76.4 164.9)">28</text>
<text x="78.8" y="164.9" transform="rotate(-90 78.8 164.9)">29</text>
<text x="81.3" y="164.9" transform="rotate(-90 81.3 164.9)">30</text>
<text x="83.7" y="164.9" transform="rotate(-90 83.7 164.9)">31</text>
<text x="86.1" y="164.9" transform="rotate(-90 86.1 164.9)">32</text>
<text x="88.6" y="164.9" transform="rotate(-90 88.6 164.9)">33</text>
<text x="91" y="164.9" transform="rotate(-90 91 164.9)">34</text>
<text x="139.7" y="165">A0</text>
<text x="144.8" y="166">A0</text>
<text x="150" y="166.1">A1</text>
<text x="155.1" y="165">A1</text>
<text x="139.7" y="169.8">B0</text>
<text x="144.8" y="170.9">B0</text>
<text x="150" y="170.9">B1</text>
<text x="155.1" y="169.8">B1</text>
</g>
<g font-size="1.7" fill="#808080">
<text x="233.9" y="32.5">L1</text>
<text x="242.5" y="32.5">22nH</text>
<text x="249.1" y="32.5">R4</text>
<text x="255.1" y="32.5">22</text>
<text x="69.4" y="50.8" transform="rotate(-90 69.4 50.8)">1uF</text>
<text x="69.4" y="55.6" transform="rotate(-90 69.4 55.6)">C3</text>
<text x="226.6" y="92.2">D2</text>
<text x="229.8" y="92.2">1N4148</text>
<text x="226.6" y="102">D3</text>
<text x="229.8" y="102">1N4148</text>
<text x="163.3" y="112.9">1.2-3.6V</text>
<text x="177.3" y="112.9">1.65-5.5V</text>
<text x="121.8" y="114.1">D4</text>
<text x="125.5" y="114.1">Red</text>
<text x="130.3" y="114.1">R14</text>
<text x="135.2" y="114.1">100R</text>
<text x="164.5" y="119">U1</text>
<text x="176.7" y="119">TXB0104PWR</text>
<text x="120.6" y="123.9">D5</text>
<text x="124.3" y="123.9">Green</text>
<text x="130.3" y="123.9">R15</text>
<text x="135.2" y="123.9">100R</text>
<text x="247.3" y="121.4">C2</text>
<text x="252.2" y="121.4">10pF</text>
<text x="247.3" y="127.5">D8</text>
<text x="253.4" y="127.5">PZ3D4V2H</text>
<text x="247.3" y="133.6">C1</text>
<text x="252.2" y="133.6">33pF</text>
<text x="248.6" y="139.7">C4</text>
<text x="253.4" y="139.7">470uF</text>
<text x="28" y="156.8">C18</text>
<text x="34.1" y="156.8">100uF</text>
</g>
<text font-size="1.4" fill="#820000" x="248.6" y="45.9">Only used for active GPS antenna</text>
</svg>
